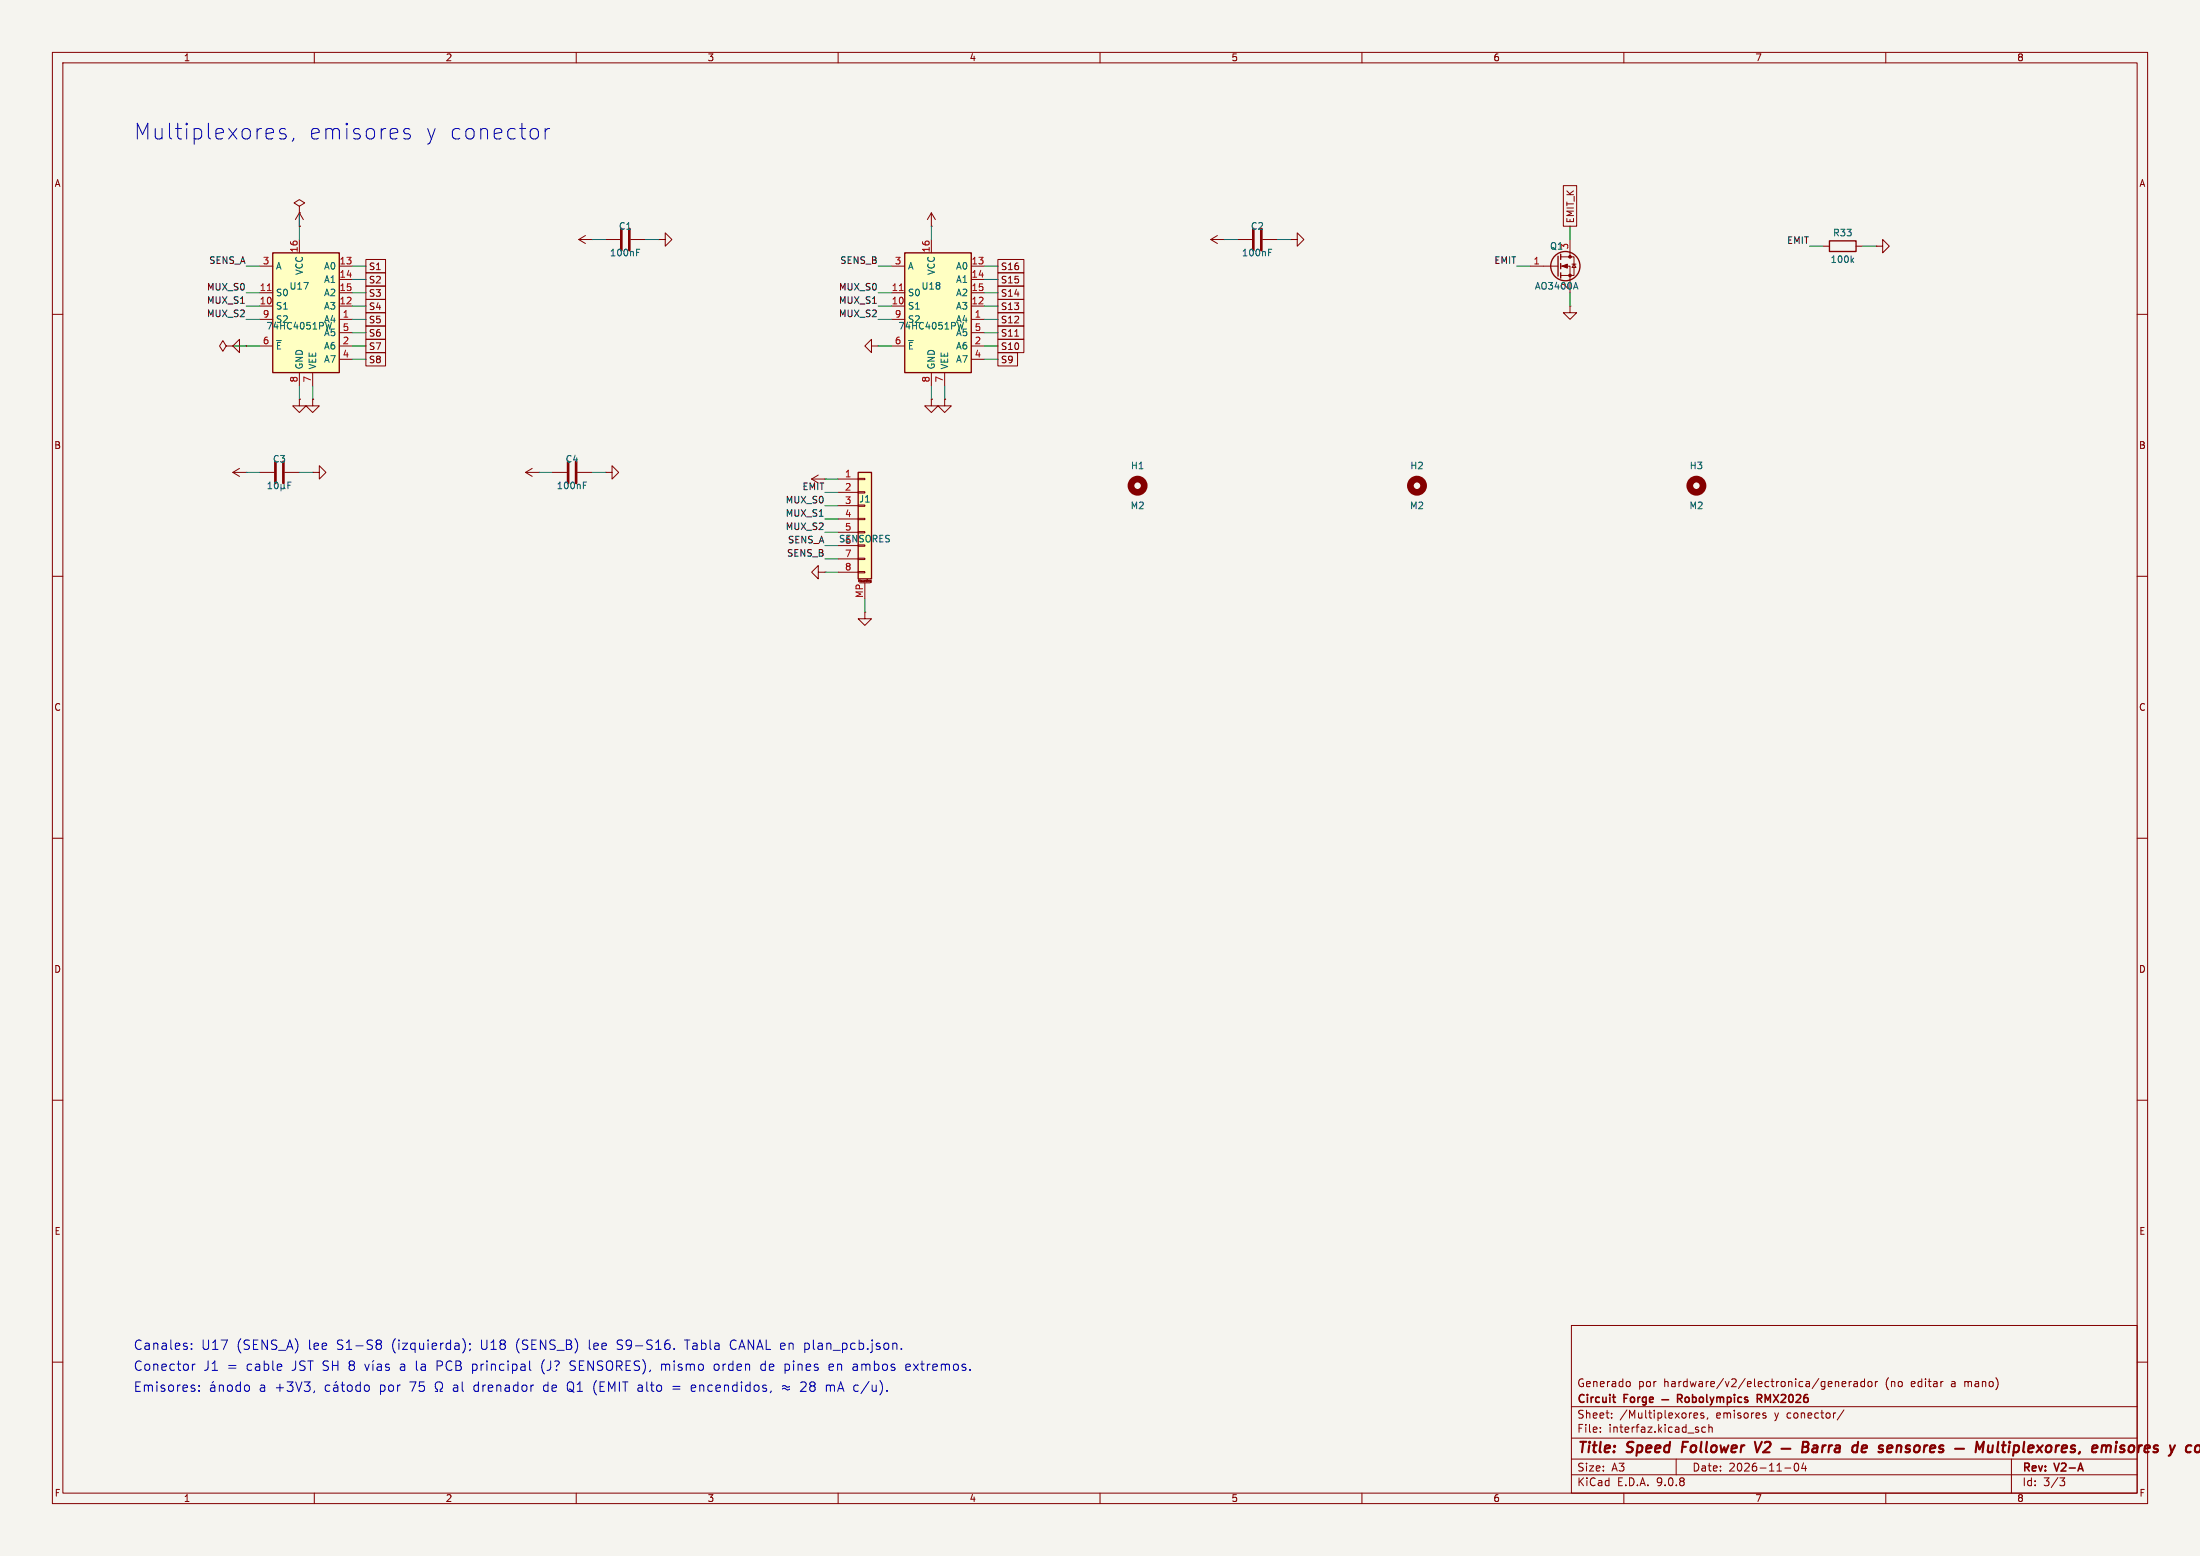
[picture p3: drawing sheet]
<svg xmlns="http://www.w3.org/2000/svg" width="420mm" height="297mm" viewBox="0 0 420 297" stroke-linecap="round" stroke-linejoin="round" font-family="sans-serif">
<path d="M0 0h420v297h-420z" fill="#f5f4ef" stroke="#f5f4ef" stroke-width=".19"/>
<g fill="none" stroke="#840000" stroke-width=".19">
<path d="M10 10h400v277h-400zM12 12h396v273h-396zM60 10v2M110 10v2M160 10v2M210 10v2M260 10v2M310 10v2M360 10v2M292.1 50.8h5.3M297.9 49h2.6v3.6h-2.6M297.9 50.8h1.8v5.1"/>
<path d="M299.7 45.7v3.3M300.1 50.4h.8M300.5 50.4l.4 .7h-.8zM10 60h2M408 60h2M10 110h2M408 110h2M10 160h2M408 160h2M10 210h2M408 210h2M300 253h108v32h-108z"/>
<path d="M10 260h2M300 278.5h108M300 274.5h108M300 268.5h108M305.5 273.2v.2M305.5 272.5v.1M307.7 270.5v.2M307.7 269.8v.1M310.7 263.7l.4 .1 .1 .2v.5l-.5 .2M320 278.5v3M323.4 270.2l.7-.2-.1-.2-.4-.1-.2 .2v.7h.6M325.2 269.8l-.3-.1-.2 .2v.2l.5 .2v.3h-.5"/>
<path d="M325.6 272.5l-.4-.1-.3 .3 .1 .6h.6M326 270.6l-.1 .3M326.2 272.5l.2-.1 .4 .1 .1 .9M326.2 271.9v1.5M336.7 270.2l.4 .1 .1 .2-.3 .2h-.2M336.7 269.7l.4 .1M342.7 279.4l.2-.1a.8 .8 0 0 1 .5 .7 .8 .8 0 0 1-.5 .8l-.2-.2-.2-.4zM344.3 279.2l-.4 1.1h1M344.7 279.8v1M350.6 263.7h.2l.2 .2v.8M351.7 264.2l.7-.2-.1-.2-.4-.1-.2 .2v.7h.6M352 269.1l-1.3 1.9"/>
<path d="M353 263.7v1M353.4 263.7l-.2 .1-.2 .2M353.9 263.8h.6l.1 .9M354.6 264l-.5 .1a.29 .29 0 0 0-.2 .3 .29 .29 0 0 0 .2 .3l.5-.1M355.9 263.8l-.4-.1-.3 .3 .2 .6h.5M355.9 263.2v1.5M356.7 263.8l.2-.1 .4 .1 .1 .6-.2 .2-.3 .1-.2-.2zM358 263.7v1M358.4 263.7l-.2 .1-.2 .2M384 278.5v6.5M408 260h2M60 285v2"/>
<path d="M110 285v2M160 285v2M210 285v2M260 285v2M300 281.5h108M310 285v2M340.7 280.2h1.2M360 285v2M393.2 282.1h1l-.5 .6 .4 .1 .1 .5-.3 .3h-.5"/>
</g>
<g fill="none" stroke="#840000" stroke-width=".4">
<path d="M321.3 275.2l-.3 2M335 275.2l.4 2 .9-2M340.1 276.5h1.7M344.1 276.2h.7M344.3 275.2l.8 .1a.51 .51 0 0 1 .1 .5 .51 .51 0 0 1-.4 .4l.3 .1a.58 .58 0 0 1-.3 .9h-.8zM346.2 276h.7v1.2M347 276.3l-.7 .1a.4 .4 0 0 0-.3 .4 .4 .4 0 0 0 .2 .4l.7-.1M348 275.9l-.2 1.3M348.5 275.9l-.3 .1-.3 .3M349.2 275.9l-.2 1.3M349.8 275.9l-.4 .1-.2 .3M350.4 276h.8l-.1 1.2"/>
<path d="M351.3 276.3l-.7 .1a.4 .4 0 0 0-.4 .4 .4 .4 0 0 0 .3 .4l.7-.1M354.6 276a.66 .66 0 0 0-1 .3v.5l.1 .3h.8M354.7 275.2l-.2 2M355.4 276.5l1-.2-.1-.3h-.7l-.2 .9 .2 .3 .6-.1M362.2 275.9l-.2 1.3M362.9 276a.57 .57 0 0 0-.8 .1M377.1 277.2l.3-2 .5 1.4 .8-1.4-.2 2M379.6 275.9l-.1 1.2a.57 .57 0 0 0 .8-.1M380.5 275.9l-.2 1.3M381.5 275.2l-.2 1.7 .2 .3M382.2 275.9h.7M382.5 275.2l-.2 1.7 .1 .2 .4 .1"/>
<path d="M383.6 275.9l-.2 1.3M383.7 275.2v.2M384.5 276h.8l.2 .3-.1 .5a.66 .66 0 0 1-1 .3M384.5 275.9l-.2 2M386.4 275.2l-.2 1.7 .3 .3M387.2 276.5l1-.2v-.3h-.8l-.2 .9 .2 .3 .6-.1M388.9 275.9l.9 1.3M390 275.9l-1.2 1.3M390.7 276.1a.52 .52 0 0 1 .5-.2 .52 .52 0 0 1 .4 .4v.5a.55 .55 0 0 1-.6 .4 .55 .55 0 0 1-.5-.4zM392.5 275.9l-.1 1.3M393.1 275.9l-.4 .1-.2 .3M393.6 276.5l1-.2-.1-.3h-.7l-.2 .9 .2 .3 .6-.1"/>
<path d="M396.2 276a.49 .49 0 0 0-.8 .3v.1l.7 .2v.3l-.3 .3-.5-.1M397.1 277.1l-.3 .4M399.4 276.5l1-.2-.1-.3h-.7l-.2 .9 .2 .3 .6-.1M401.3 276.1a.49 .49 0 0 1 .8 .1M401.3 275.9l-.2 1.3M402.1 276.2a.5 .5 0 0 1 .8-.2v1.2M402.1 276.2l-.1 1M404 275.9l-.2 1.3M404.1 275.2l-.1 .2M405.6 276a.49 .49 0 0 0-.8 .3l.1 .1 .6 .2 .1 .3-.4 .3-.5-.1M420 276v.1M420 276.8l-.1 .2"/>
</g>
<g fill="none" stroke="#840000" stroke-width=".3">
<path d="M307.8 266.7h.6M308.3 267.7h.1M317.3 267.2h1.2M320.3 267l.7-.1 .1-.2-.1-.4-.2-.1h-.5v1.5M320.6 267l.5 .7M321.8 266.8l.4-.1 .3 .3v.4l-.3 .3-.4-.1-.1-.2zM323.1 266.8l.4-.1 .3 .3-.1 .6h-.6M323.1 266.2v1.5M324.5 266.8l.4-.1 .3 .3v.4l-.3 .3-.4-.1-.1-.2zM325.8 266.2v1.3l.2 .2M326.5 266.7l.3 1M326.8 267.7l-.3 .5"/>
<path d="M327.2 266.7l-.4 1M327.8 266.8l.4-.1 .2 .2M327.8 266.7v1M328.4 266.9l.2-.2 .4 .1v.9M328.4 266.9v.8M329.8 266.8l.4-.1 .3 .3-.2 .6h-.5M329.8 266.7v1.5M331.1 266.2v.1M331.1 266.7v1M332.5 266.8l-.5-.1-.2 .3 .1 .6h.6M333.6 266.8l-.3-.1-.3 .2 .1 .2 .5 .2v.3h-.6M335.5 267l.7-.1 .1-.2v-.4l-.3-.1h-.5v1.5"/>
<path d="M335.8 267l.5 .7"/>
</g>
<g fill="none" stroke="#840000" stroke-width=".25">
<path d="M297.4 48.9v3.8M297.9 48.5v1M297.9 50.3v1M297.9 52.1v1"/>
<circle cx="298.8" cy="50.8" r="2.79"/>
</g>
<g fill="#840000" stroke="#840000" stroke-width=".19">
<path d="M298.2 50.8l1-.4v.8z"/>
<circle cx="299.7" cy="49" r=".25"/>
<circle cx="299.7" cy="52.6" r=".25"/>
</g>
<path d="M300.8 53.9l.4 1.3" fill="none" stroke="#006464" stroke-width=".19"/>
<path d="M52.1 48.3h12.7v22.8h-12.7z" fill="#ffffc2"/>
<path d="M52.1 48.3h12.7v22.8h-12.7zM349.2 46h5.1v2h-5.1z" fill="none" stroke="#840000" stroke-width=".25"/>
<g fill="none" stroke="#840000" stroke-width=".19">
<path d="M49.5 50.8h2.6M49.5 55.9h2.6M49.5 58.4h2.6M57.1 45.7v2.6M64.8 50.8h2.5M64.8 55.9h2.5M64.8 58.4h2.5M64.8 53.3h2.5M115.6 45.7h2.8M120.4 45.7h2.8M125.7 45.7h1.3v-1.2l1.3 1.2-1.3 1.3v-1.3M125.7 45.7h.1"/>
<path d="M299.7 58.4v1.3h1.3l-1.3 1.3-1.3-1.3h1.3M299.7 58.4h.1M348 47h1.2M354.3 47h1.3M358.1 47h1.3v-1.3l1.3 1.3-1.3 1.3v-1.3M358.1 47h.1M43.2 66l-.7-1-.6 1 .6 1.1 .7-1.1h1.2M44.4 66h.1M45.7 66v-1.2l-1.3 1.2 1.3 1.3v-1.3h1.3M47 66h.1M49.5 61h2.6M49.5 66h2.6"/>
<path d="M57.1 76.2v1.3h1.3l-1.3 1.2-1.2-1.2h1.2M57.1 76.2h.1M57.1 71.1v2.6M59.7 76.2v1.3h1.3l-1.3 1.2-1.3-1.2h1.3M59.7 76.2h.1M59.7 71.1v2.6M64.8 61h2.5M64.8 66h2.5M64.8 63.5h2.5M64.8 68.6h2.5M100.3 90.2l1.3 .7M100.3 90.2h2.6"/>
<path d="M101.6 89.4l-1.3 .8M102.9 90.2h.1M115.6 90.2h1.2v-1.3l1.3 1.3-1.3 1.2v-1.2M115.6 90.2h.1"/>
</g>
<path d="M51 55.5h.8" fill="none" stroke="#a90000" stroke-width=".19"/>
<path d="M121.5 48.2h.5M121.5 47.6h.6M353.5 49.6l.4 .5M353.9 49.3l-.5 .4M52.8 65h.9M63.3 61.5l-.3 1.3-.3-.9-.2 .9" fill="none" stroke="#006464" stroke-width=".19"/>
<circle cx="323.9" cy="92.7" r="1.27" fill="none" stroke="#840000" stroke-width="1.3"/>
<path d="M118.6 43.7v4.1M120.1 43.7v4.1" fill="none" stroke="#840000" stroke-width=".51"/>
<path d="M163.8 90.2h2.6v20.3h-2.6z" fill="#ffffc2"/>
<path d="M163.8 90.2h2.6v20.3h-2.6z" fill="none" stroke="#840000" stroke-width=".25"/>
<g fill="none" stroke="#840000" stroke-width=".19">
<path d="M160 91.4h3.8M160 94h3.8M160 96.5h3.8M160 99.1h3.8M163.8 91.3h1.3v.3h-1.3zM163.8 93.9h1.3v.2h-1.3zM163.8 98.9h1.3v.3h-1.3zM160 101.6h3.8M160 104.1h3.8M160 106.7h3.8M160 109.2h3.8M163.8 101.5h1.3v.2h-1.3z"/>
<path d="M163.8 106.6h1.3v.2h-1.3zM163.8 109.1h1.3v.2h-1.3zM164.1 111.3h2M165.1 111.3v3M166.1 111.2h.1M166.1 111h.1M166.1 110.8v.2M166.1 111h.2M166.1 110.8h.1M166.1 110.8h.2M166.3 111.2h-.1M166.3 110.8v.4"/>
</g>
<path d="M172.7 48.3h12.7v22.8h-12.7z" fill="#ffffc2"/>
<path d="M172.7 48.3h12.7v22.8h-12.7z" fill="none" stroke="#840000" stroke-width=".25"/>
<g fill="none" stroke="#840000" stroke-width=".19">
<path d="M57.1 39.4l1.1-.7-1.1-.6-1 .6 1 .7v1.2M298.4 35.4h2.6v7.8h-2.6zM57.1 40.6h.1M57.1 43.2h.1M57.1 40.6l-.7 1.3M57.1 40.6l.8 1.3M57.1 40.6v2.6M69.8 57.1h3.8v2.6h-3.8zM69.8 54.6h3.8v2.6h-3.8zM69.8 52.1h3.8v2.5h-3.8zM69.8 49.5h3.8v2.6h-3.8zM69.8 59.7h3.8v2.5h-3.8z"/>
<path d="M110.5 45.7h2.5M110.5 45.7l1.3 .8M111.8 45l-1.3 .7M113 45.7h.1M170.2 50.8h2.5M170.2 55.9h2.5M170.2 58.4h2.5M177.8 43.2h.1M177.8 40.6v2.6M177.8 45.7v2.6M177.8 40.6l-.8 1.3M177.8 40.6l.8 1.3"/>
<path d="M185.4 50.8h2.6M185.4 55.9h2.6M185.4 58.4h2.6M185.4 53.3h2.6M190.5 57.1h5v2.6h-5zM190.5 54.6h5v2.6h-5zM190.5 52.1h5v2.5h-5zM190.5 49.5h5v2.6h-5zM190.5 59.7h5v2.5h-5zM231.1 45.7l1.3 .8M231.1 45.7h2.6M232.4 45l-1.3 .7"/>
<path d="M233.7 45.7h.1M236.2 45.7h2.8M241 45.7h2.8M246.4 45.7h1.2v-1.2l1.3 1.2-1.3 1.3v-1.3M246.4 45.7h.1M44.4 66h.1M47 66h.1M57.1 76.2h.1M59.7 76.2h.1M69.8 64.8h3.8v2.5h-3.8zM69.8 67.3h3.8v2.6h-3.8zM69.8 62.2h3.8v2.6h-3.8z"/>
<path d="M166.4 66v-1.2l-1.3 1.2 1.3 1.3v-1.3h1.2M167.6 66h.1M170.2 61h2.5M170.2 66h2.5M177.8 76.2v1.3h1.3l-1.3 1.2-1.3-1.2h1.3M177.8 76.2h.1M177.8 71.1v2.6M180.3 76.2v1.3h1.3l-1.3 1.2-1.2-1.2h1.2M180.3 76.2h.1M180.3 71.1v2.6M185.4 61h2.6M185.4 66h2.6"/>
<path d="M185.4 63.5h2.6M185.4 68.6h2.6M190.5 67.3h3.8v2.6h-3.8zM190.5 64.8h5v2.5h-5zM190.5 62.2h5v2.6h-5zM193.7 64.2h.8M44.4 90.2l1.3 .7M44.4 90.2h2.6M45.7 89.4l-1.3 .8M47 90.2h.1M49.5 90.2h2.8M54.4 90.2h2.7"/>
<path d="M59.7 90.2h1.3v-1.3l1.2 1.3-1.2 1.2v-1.2M59.7 90.2h.1M105.4 90.2h2.8M110.2 90.2h2.8M154.9 91.4l1.3 .8M154.9 91.4h2.6M156.2 90.7l-1.3 .7M157.5 91.4h.1M156.2 109.2v-1.2l-1.3 1.2 1.3 1.3v-1.3h1.3M157.5 109.2h.1M165.1 116.8v1.3h1.3l-1.3 1.3-1.3-1.3h1.3M165.1 116.8h.1"/>
</g>
<path d="M171.7 55.5h.7" fill="none" stroke="#a90000" stroke-width=".19"/>
<g fill="none" stroke="#006464" stroke-width=".19">
<path d="M242.2 48.2h.4M242.2 47.6h.6M173.5 65h.9M183.9 61.5l-.3 1.3-.2-.9-.3 .9M51.2 93.3h.7M51.2 92.4l.3-.4v1.3M52.5 92.1l.2-.1a.68 .68 0 0 1 .4 .7 .68 .68 0 0 1-.4 .6l-.3-.5zM53.6 93.1l.2 .2 .4-.2M53.6 92.4v1.3M54.2 93.1l.2 .2M54.2 92.4v.7M55 92.6h.4"/>
<path d="M55.6 92h-.6v1.3M111.4 92.6h.4M111.4 92h.6"/>
</g>
<g fill="none" stroke="#840000" stroke-width="1.3">
<circle cx="217.2" cy="92.7" r="1.27"/>
<circle cx="270.5" cy="92.7" r="1.27"/>
</g>
<path d="M239.3 43.7v4.1M240.8 43.7v4.1M52.6 88.1v4.1M54.1 88.1v4.1M108.5 88.1v4.1M110 88.1v4.1" fill="none" stroke="#840000" stroke-width=".51"/>
<g fill="none" stroke="#009600" stroke-width=".19">
<path d="M47 50.8h2.5M47 55.9h2.5M47 58.4h2.5M57.1 40.6v5.1M67.3 50.8h2.5M67.3 53.3h2.5M67.3 55.9h2.5M67.3 58.4h2.5M113 45.7h2.6M123.2 45.7h2.5M167.6 50.8h2.6M167.6 55.9h2.6"/>
<path d="M167.6 58.4h2.6M177.8 43.2v2.5M188 50.8h2.5M188 53.3h2.5M188 55.9h2.5M188 58.4h2.5M233.7 45.7h2.5M243.8 45.7h2.6M289.6 50.8h2.5M299.7 43.2v2.5M299.7 55.9v2.5M345.4 47h2.6"/>
<path d="M355.6 47h2.5M44.4 66h5.1M47 61h2.5M57.1 73.7v2.5M59.7 73.7v2.5M67.3 68.6h2.5M67.3 61h2.5M67.3 63.5h2.5M67.3 66h2.5M167.6 61h2.6M167.6 66h2.6M177.8 73.7v2.5"/>
<path d="M180.3 73.7v2.5M188 68.6h2.5M188 61h2.5M188 63.5h2.5M188 66h2.5M47 90.2h2.5M57.1 90.2h2.6M102.9 90.2h2.5M113 90.2h2.6M157.5 99.1h2.5M157.5 96.5h2.5M157.5 94h2.5"/>
<path d="M157.5 91.4h2.5M157.5 101.6h2.5M157.5 104.1h2.5M157.5 109.2h2.5M157.5 106.7h2.5M165.1 114.3v2.5"/>
</g>
<g fill="none" stroke="#0000c2" stroke-width=".19">
<path d="M54.5 24.7l-.7-.2-.3 .2-.1 .3 .1 .4 1 .3 .1 .3-.1 .4-.3 .1-.8-.1M56.1 26.4l-.3 .6M78.2 24.7l-.7-.2-.3 .2-.1 .3 .1 .4 1 .3 .2 .3-.2 .4-.3 .1-.8-.1M102.6 24.8l.2 .3v.9l-.2 .2M104.1 24.5v2M104.9 24.5a.77 .77 0 0 0-.8 .6M36.6 257.4v.2M36.6 256.5v.1M71.4 259.7l-.3 .2M72 255.9l.5-.1 .2 .1 .1 .3-.3 .3M72 256.5h.1M72.1 256.5h.4"/>
<path d="M72.1 256.5l-.1 .1M72.5 256.5l.3 .4-.1 .5-.2 .2-.5-.1M79.5 259.8v1.5l.3 .3M88.3 255.5a2.06 2.06 0 0 1 0 2.8M89.7 256.5v.1M89.8 257.5l-.2 .3M101.1 259.8v1.5l.3 .3M108.9 259.9v.6M128.7 257.4v.2M153.6 256.4v1.8M153.6 257.5l.2 .1M153.8 256.4l-.2 .1"/>
<path d="M171.1 256.5l.1 1.1M172.1 257.4v.2M36.7 260.4v1.2M37.2 265.1v.4M37.2 260.4l-.3 .1-.2 .2M38 265.4v.2M38 264.5v.1M40.2 264.5h.7l.1 1.1M40.8 263.7l-.3 .2M41 264.8l-.6 .1a.35 .35 0 0 0-.3 .3 .35 .35 0 0 0 .3 .4l.6-.1M41.9 264.5l.2-.1 .5 .1v1.1M41.9 264.4v1.2"/>
<path d="M43.5 264.5l.3-.1 .5 .1 .1 .7-.2 .3-.4 .1-.3-.2zM45.9 264.5l-.5-.1-.4 .3v.5l.2 .3h.7M45.9 263.8v1.8M46.8 264.5l.2-.1 .5 .1 .1 .7-.2 .3-.4 .1-.2-.2zM52.8 264.9h1.3M53.4 264.2v1.4M54.8 263.8h1.1l-.6 .7 .5 .1v.8l-.2 .2h-.5l-.3-.2M56.4 263.8l.6 1.8 .6-1.8M58.1 263.8h1.1l-.6 .7 .5 .1v.8l-.3 .2h-.5l-.2-.2M60 265.5l-.1 .3M63 264.5l-.6-.1-.3 .3v.5l.2 .3h.7M63.7 264.5h.7l.1 1.1"/>
<path d="M64.2 263.7l-.2 .2M64.5 264.8l-.6 .1a.35 .35 0 0 0-.3 .3 .35 .35 0 0 0 .3 .4l.6-.1M65.1 264.4h.7M65.4 263.8v1.5v.2l.4 .1M66.4 264.5l.2-.1 .6 .1v.7l-.1 .3-.5 .1-.2-.2zM68.8 264.5l-.5-.1-.4 .3v.5l.2 .3h.7M68.8 263.8v1.8M69.6 260.4l.5 1.2 .4-1.2M69.6 264.5l.3-.1 .5 .1 .1 .7-.2 .3-.4 .1-.3-.2zM71.2 260.4v1.2M72 260.5h.7l.1 1.1M72.8 260.8l-.6 .1a.35 .35 0 0 0-.3 .3 .35 .35 0 0 0 .3 .4l.6-.1"/>
<path d="M74.3 260.5l-.5-.1-.2 .2 .1 .3 .6 .2v.4h-.7M76.5 260.5h.7l.1 1.1M77.3 260.8l-.6 .1a.35 .35 0 0 0-.3 .3 .35 .35 0 0 0 .3 .4l.6-.1M80.4 260.5h.7l.1 1.1M81.2 260.8l-.6 .1a.35 .35 0 0 0-.3 .3 .35 .35 0 0 0 .3 .4l.6-.1M83.1 265.6h.4v-.4a.77 .77 0 0 1-.4-1 .77 .77 0 0 1 1.1-.3 .83 .83 0 0 1-.2 1.3v.4h.5M101.7 264.4h.2M108.8 261.5l.3 .1M121.8 265v.5M126.3 260.4v1.2M126.6 260.4l-.3 .1M128.4 264.6h1.4"/>
<path d="M128.4 265.1h1.4M132.2 264.4l-.2 .2v.7l.2 .3M132.8 264.8l-.8 .2M136.7 260.4l-.4 .3v.5l.4 .4M145.6 260.4l-.4 .3v.5l.4 .4M147.2 265.5l-.1 .2M149.7 265l-.3 .1M149.7 264.5l-.3 .1M149.9 261.5l.5 .1M150.4 260.4l-.5 .1M157.8 264.4v1.2M158.3 264.4l-.5 .1"/>
<path d="M158.9 260.4h-.4l-.2 .2 .1 .9 .5 .1M159.1 260.8l-.8 .2M163.1 260.4l.5 .1M163.1 261.6h.4M163.1 260.9h.4M173.7 260.5l-.5-.1-.3 .2 .1 .9h.7M173.8 260.8l-.9 .2"/>
</g>
<g font-size="4.2" fill="#0000c2">
<text x="25.4" y="26.9">Multiplexores,</text>
<text x="58.7" y="26.9">emisores</text>
<text x="80.8" y="26.9">y conector</text>
</g>
<g font-size="2.8" fill="#840000">
<text x="301" y="277.9">Title:</text>
<text x="310.6" y="277.9">Speed</text>
<text x="321.9" y="277.9">Follower</text>
<text x="336.7" y="277.9">V2</text>
<text x="357.7" y="277.9">de</text>
<text x="363.5" y="277.9">sensores</text>
<text x="406.7" y="277.9">emisores</text>
</g>
<g font-size="2.5" fill="#0000c2">
<text x="25.4" y="257.9">Canales:</text>
<text x="38.4" y="257.9">U17</text>
<text x="45.1" y="257.9">(SENS_A)</text>
<text x="58.9" y="257.9">lee</text>
<text x="64.4" y="257.9">S1-S8</text>
<text x="74.9" y="257.9">(izquierda);</text>
<text x="92" y="257.9">U18</text>
<text x="98.8" y="257.9">(SENS_B)</text>
<text x="112.7" y="257.9">lee</text>
<text x="118.2" y="257.9">S9-S16.</text>
<text x="131.4" y="257.9">Tabla</text>
<text x="140" y="257.9">CANAL en</text>
<text x="154.4" y="257.9">plan_pcb.json.</text>
<text x="25.4" y="261.9">Conector</text>
<text x="38.8" y="261.9">J1</text>
<text x="43.3" y="261.9">=</text>
<text x="47" y="261.9">cable</text>
<text x="55.8" y="261.9">JST SH 8</text>
<text x="83.9" y="261.9">PCB principal</text>
<text x="104.1" y="261.9">(J?</text>
<text x="109.6" y="261.9">SENSORES),</text>
<text x="127.1" y="261.9">mismo</text>
<text x="137.3" y="261.9">orden</text>
<text x="146.4" y="261.9">de</text>
<text x="151" y="261.9">pines</text>
<text x="159.6" y="261.9">en</text>
<text x="164.2" y="261.9">ambos</text>
<text x="174.4" y="261.9">extremos.</text>
<text x="25.4" y="265.9">Emisores:</text>
<text x="49.4" y="265.9">a</text>
<text x="72.6" y="265.9">por</text>
<text x="78.4" y="265.9">75</text>
<text x="86.9" y="265.9">al</text>
<text x="90.9" y="265.9">drenador</text>
<text x="104.3" y="265.9">de</text>
<text x="108.9" y="265.9">Q1 (EMIT</text>
<text x="122.6" y="265.9">alto</text>
<text x="133" y="265.9">encendidos,</text>
<text x="150.4" y="265.9">þÿ&quot;H</text>
<text x="154.1" y="265.9">28</text>
<text x="159" y="265.9">mA c/u).</text>
</g>
<g font-size="2.1" fill="#840000">
<text x="301" y="268.2">Circuit</text>
<text x="301" y="265">Generado</text>
<text x="310.1" y="268.2">Forge</text>
<text x="312.7" y="265">por</text>
<text x="317.7" y="265">hardware/v2/electronica/generador</text>
<text x="337.3" y="268.2">RMX2026</text>
<text x="360.1" y="265">(no</text>
<text x="365.1" y="265">editar</text>
<text x="372.9" y="265">a</text>
<text x="375.6" y="265">mano)</text>
<text x="301" y="273.7">File:</text>
<text x="301" y="271">Sheet:</text>
<text x="307.1" y="273.7">interfaz.kicad_sch</text>
<text x="309.2" y="271">/Multiplexores,</text>
<text x="327.7" y="271">emisores</text>
<text x="339" y="271">y conector/</text>
<text x="301" y="281.1">Size:</text>
<text x="307.6" y="281.1">A3</text>
<text x="323" y="281.1">Date:</text>
<text x="330" y="281.1">2026-11-04</text>
<text x="386" y="281.3">Rev:</text>
<text x="392.4" y="281.3">V2-A</text>
<text x="301" y="283.9">KiCad</text>
<text x="308.7" y="283.9">E.D.A.</text>
<text x="316.3" y="283.9">9.0.8</text>
<text x="386" y="283.9">Id:</text>
<text x="390.1" y="283.9">3/3</text>
</g>
<g font-size="1.8" fill="#840000">
<text x="35" y="11.9">1</text>
<text x="85" y="11.9">2</text>
<text x="135" y="11.9">3</text>
<text x="185" y="11.9">4</text>
<text x="235" y="11.9">5</text>
<text x="285" y="11.9">6</text>
<text x="335" y="11.9">7</text>
<text x="385" y="11.9">8</text>
<text x="10.3" y="35.9">A</text>
<text x="408.3" y="35.9">A</text>
<text x="300.7" y="42.7" transform="rotate(-90 300.7 42.7)">EMIT_K</text>
<text x="70.3" y="51.8">S1</text>
<text x="191" y="51.8">S16</text>
<text x="70.3" y="59.4">S4</text>
<text x="70.3" y="56.8">S3</text>
<text x="70.3" y="54.3">S2</text>
<text x="191" y="59.4">S13</text>
<text x="191" y="56.8">S14</text>
<text x="191" y="54.3">S15</text>
<text x="70.3" y="61.9">S5</text>
<text x="70.3" y="64.5">S6</text>
<text x="191" y="64.5">S11</text>
<text x="191" y="61.9">S12</text>
<text x="70.3" y="67">S7</text>
<text x="70.3" y="69.5">S8</text>
<text x="191" y="69.5">S9</text>
<text x="191" y="67">S10</text>
<text x="10.3" y="85.9">B</text>
<text x="408.2" y="85.9">B</text>
<text x="10.3" y="135.9">C</text>
<text x="408.2" y="135.9">C</text>
<text x="10.3" y="185.9">D</text>
<text x="408.2" y="185.9">D</text>
<text x="10.3" y="235.9">E</text>
<text x="408.3" y="235.9">E</text>
<text x="10.3" y="285.9">F</text>
<text x="35" y="286.9">1</text>
<text x="85" y="286.9">2</text>
<text x="135" y="286.9">3</text>
<text x="185" y="286.9">4</text>
<text x="235" y="286.9">5</text>
<text x="285" y="286.9">6</text>
<text x="335" y="286.9">7</text>
<text x="385" y="286.9">8</text>
<text x="408.3" y="285.9">F</text>
</g>
<g font-size="1.8" fill="#006464">
<text x="118" y="44">C1</text>
<text x="238.7" y="44">C2</text>
<text x="295.8" y="47.9">Q1</text>
<text x="299.5" y="47.7" transform="rotate(-90 299.5 47.7)">3</text>
<text x="349.8" y="45.3">R33</text>
<text x="52.6" y="51.7">A</text>
<text x="58" y="52.6" transform="rotate(-90 58 52.6)">VCC</text>
<text x="61.8" y="51.7">A0</text>
<text x="116.3" y="49.1">100nF</text>
<text x="173.2" y="51.7">A</text>
<text x="178.7" y="52.6" transform="rotate(-90 178.7 52.6)">VCC</text>
<text x="182.4" y="51.7">A0</text>
<text x="237" y="49.1">100nF</text>
<text x="349.4" y="50.4">100k</text>
<text x="52.6" y="56.7">S0</text>
<text x="52.6" y="59.3">S1</text>
<text x="55.2" y="55.5">U17</text>
<text x="61.8" y="54.2">A1</text>
<text x="61.8" y="56.7">A2</text>
<text x="61.8" y="59.3">A3</text>
<text x="173.2" y="56.7">S0</text>
<text x="173.2" y="59.3">S1</text>
<text x="175.8" y="55.5">U18</text>
<text x="182.4" y="54.2">A1</text>
<text x="182.4" y="56.7">A2</text>
<text x="182.4" y="59.3">A3</text>
<text x="292.9" y="55.5">AO3400A</text>
<text x="299.5" y="55.3" transform="rotate(-90 299.5 55.3)">2</text>
<text x="50.8" y="63.1">74HC4051PW</text>
<text x="52.6" y="61.8">S2</text>
<text x="61.8" y="61.8">A4</text>
<text x="61.8" y="64.4">A5</text>
<text x="171.4" y="63.1">74HC4051PW</text>
<text x="173.2" y="61.8">S2</text>
<text x="182.4" y="61.8">A4</text>
<text x="182.4" y="64.4">A5</text>
<text x="52.6" y="66.9">~{E}</text>
<text x="58" y="70.6" transform="rotate(-90 58 70.6)">GND</text>
<text x="60.6" y="70.6" transform="rotate(-90 60.6 70.6)">VEE</text>
<text x="61.8" y="66.9">A6</text>
<text x="61.8" y="69.4">A7</text>
<text x="173.2" y="66.9">~{E}</text>
<text x="178.7" y="70.6" transform="rotate(-90 178.7 70.6)">GND</text>
<text x="181.2" y="70.6" transform="rotate(-90 181.2 70.6)">VEE</text>
<text x="182.4" y="66.9">A6</text>
<text x="182.4" y="69.4">A7</text>
<text x="52" y="88.5">C3</text>
<text x="107.9" y="88.5">C4</text>
<text x="215.8" y="89.8">H1</text>
<text x="269.1" y="89.8">H2</text>
<text x="322.5" y="89.8">H3</text>
<text x="106.2" y="93.6">100nF</text>
<text x="163.9" y="96.1">J1</text>
<text x="215.7" y="97.4">M2</text>
<text x="269.1" y="97.4">M2</text>
<text x="322.4" y="97.4">M2</text>
<text x="160.1" y="103.7">SENSORES</text>
<text x="161.2" y="103.9">6</text>
</g>
<g font-size="1.8" fill="#0f0f0f">
<text x="341.1" y="46.6">EMIT</text>
<text x="39.8" y="50.5">SENS_A</text>
<text x="160.3" y="50.5">SENS_B</text>
<text x="285.2" y="50.5">EMIT</text>
<text x="39.4" y="55.5">MUX_S0</text>
<text x="39.4" y="58.1">MUX_S1</text>
<text x="160.1" y="58.1">MUX_S1</text>
<text x="160.1" y="55.5">MUX_S0</text>
<text x="39.4" y="60.6">MUX_S2</text>
<text x="160.1" y="60.6">MUX_S2</text>
<text x="153.1" y="93.6">EMIT</text>
<text x="149.9" y="101.3">MUX_S2</text>
<text x="149.9" y="96.2">MUX_S0</text>
<text x="149.9" y="98.7">MUX_S1</text>
<text x="150.1" y="106.3">SENS_B</text>
<text x="150.3" y="103.8">SENS_A</text>
</g>
<g font-size="1.8" fill="#a90000">
<text x="50.1" y="50.5">3</text>
<text x="56.9" y="48.3" transform="rotate(-90 56.9 48.3)">16</text>
<text x="64.7" y="50.5">13</text>
<text x="64.7" y="53.1">14</text>
<text x="170.7" y="50.5">3</text>
<text x="177.5" y="48.3" transform="rotate(-90 177.5 48.3)">16</text>
<text x="185.4" y="50.5">13</text>
<text x="185.4" y="53.1">14</text>
<text x="292.7" y="50.5">1</text>
<text x="49.5" y="55.6">11</text>
<text x="49.5" y="58.2">10</text>
<text x="64.7" y="55.6">15</text>
<text x="64.7" y="58.2">12</text>
<text x="170.1" y="55.6">11</text>
<text x="170.1" y="58.2">10</text>
<text x="185.4" y="55.6">15</text>
<text x="185.4" y="58.2">12</text>
<text x="50.1" y="60.7">9</text>
<text x="50.1" y="65.8">6</text>
<text x="65.3" y="60.7">1</text>
<text x="65.3" y="63.2">5</text>
<text x="65.3" y="65.8">2</text>
<text x="170.7" y="60.7">9</text>
<text x="170.7" y="65.8">6</text>
<text x="186" y="60.7">1</text>
<text x="186" y="63.2">5</text>
<text x="186" y="65.8">2</text>
<text x="65.3" y="68.3">4</text>
<text x="186" y="68.3">4</text>
<text x="56.9" y="73.1" transform="rotate(-90 56.9 73.1)">8</text>
<text x="59.4" y="73.1" transform="rotate(-90 59.4 73.1)">7</text>
<text x="177.5" y="73.1" transform="rotate(-90 177.5 73.1)">8</text>
<text x="180.1" y="73.1" transform="rotate(-90 180.1 73.1)">7</text>
<text x="161.2" y="91.2">1</text>
<text x="161.2" y="93.7">2</text>
<text x="161.2" y="96.3">3</text>
<text x="161.2" y="98.8">4</text>
<text x="161.2" y="101.3">5</text>
<text x="161.2" y="106.4">7</text>
<text x="161.2" y="109">8</text>
<text x="164.8" y="114.2" transform="rotate(-90 164.8 114.2)">MP</text>
</g>
<text font-size=".5" fill="#840000" x="163.7" y="111.2">Mounting</text>
</svg>
